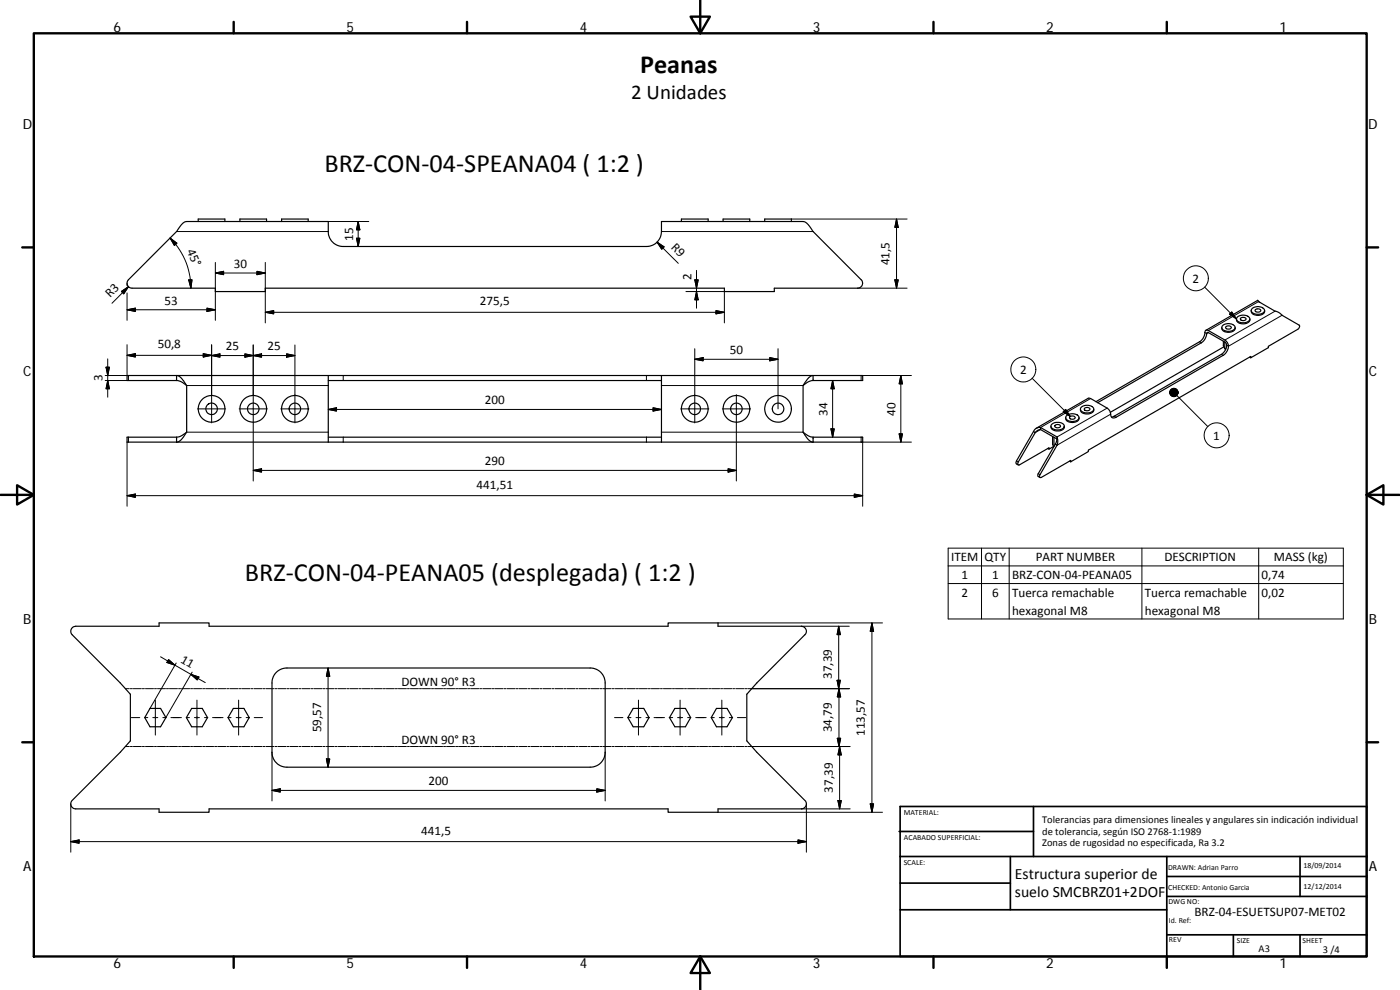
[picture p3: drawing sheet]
<svg xmlns="http://www.w3.org/2000/svg" width="420mm" height="297mm" viewBox="0 0 420 297" stroke-linecap="round" stroke-linejoin="round" font-family="sans-serif">
<g fill="none" stroke="#000" stroke-width=".36">
<path d="M54.5 67.4l.9-.8 .6-.1h42.5v1.5a4.9 4.9 0 0 0 4 5.9l91.5 .1a4.8 4.8 0 0 0 4.5-6v-1.5h42.5a5.2 5.2 0 0 1 3 3l14.4 14.4a1.48 1.48 0 0 1 .4 1.6 1.48 1.48 0 0 1-1.4 1h-25v1h-15v-1h-137.8v1h-15v-1h-25a1.49 1.49 0 0 1-1.4-.9 1.49 1.49 0 0 1 .4-1.7l14.4-14.4zM59.5 66.5v-.8h8v.8M72 66.5v-.8h8v.8M84.5 66.5v-.8h8v.8M204.5 66.5v-.8h8v.8M217 66.5v-.8h8v.8M229.5 66.5v-.8h8v.8M361.9 99.1l15.6-9 .2 .4 5 2.9 .9 .3 1.2 .9 5.1 2.9a.82 .82 0 0 1-.4 1.3l-8.8 5.1v.4l-5.3 3.1v-.4l-48.8 28.1v.4l-5.3 3.1M366.7 98.3a1.87 1.87 0 0 0 2.7 1.3 1.31 1.31 0 0 0 1.3-1.3M367 97.6a2.56 2.56 0 0 1 3.7 .6 2.13 2.13 0 0 1-3.2 1 .92 .92 0 0 1-.8-.6 .92 .92 0 0 1 .3-1zM367.9 98a.97 .97 0 0 1 1.6 .4 .96 .96 0 0 1-1.7-.3zM371.1 95.7a1.89 1.89 0 0 0 2.7 1.4 1.32 1.32 0 0 0 1.3-1.4"/>
<path d="M371.4 95a2.56 2.56 0 0 1 3.7 .6 2.31 2.31 0 0 1-3.7 .8l-.3-.6zM372.3 95.4h.2a.9 .9 0 0 1 1.4 .4 .94 .94 0 0 1-.9 .4 .94 .94 0 0 1-.7-.6zM375.5 93.2a1.87 1.87 0 0 0 2.7 1.3 1.29 1.29 0 0 0 1.3-1.3M375.9 92.5a2.56 2.56 0 0 1 3.6 .6 2.31 2.31 0 0 1-3.6 .7l-.4-.5zM376.8 92.9a1 1 0 0 1 1.6 .4 .94 .94 0 0 1-1 .4 .94 .94 0 0 1-.7-.7zM377.6 90.4l.5 .3M53 114.2v-1.5a5.3 5.3 0 0 1 3 3M53 114.2a5 5 0 0 1 3 1.5M56 115.7v14M98.5 112.7v20M98.5 112.7h-60.4v1.5h14.9M198.5 112.7h-100"/>
<path d="M198.5 114.2h-100M198.5 112.7v20M198.5 112.7h60.4v1.5h-14.9M241 115.7v14M244 114.2v-1.5a5.2 5.2 0 0 0-3 3M244 114.2a4.9 4.9 0 0 0-3 1.5M367.1 102.4v1.3l.5 .9M367.3 104.1l-34.1 19.6M367.6 104.6l.3 .1M367.6 102.6v2M375 107.2l.4 .2M53 131.2h-14.9v1.5h60.4"/>
<path d="M56 129.7a5 5 0 0 1-3 3v-1.5M56 129.7a5.4 5.4 0 0 1-3 1.5M198.5 131.2h-100M198.5 132.7h-100M241 129.7a4.9 4.9 0 0 0 3 3v-1.5M241 129.7a5.2 5.2 0 0 0 3 1.5M244 131.2h14.9v1.5h-60.4M310.2 129.5l-5.2 8.8-.1 .7 .7 .5M310.2 129.5l.5 .3M310.7 129.8l-5.1 8.8a.47 .47 0 0 0-.2 .6 .47 .47 0 0 0 .6 .3l8.8-5.1v.4l1.4-.8M312.3 128.3l4.9 2.8M312.3 128.9l4.9 2.8"/>
<path d="M312.3 128.3a1.92 1.92 0 0 0-2.1 1.2M312.3 128.3v.6l-.7 .1-.9 .8M314.4 134.6l.4 .2M315.4 127.9a1.9 1.9 0 0 0 2.7 1.4 1.28 1.28 0 0 0 1.3-1.4M315.6 127.4a2.58 2.58 0 0 1 3.8 .4 2.11 2.11 0 0 1-3.1 1 .9 .9 0 0 1-.7-1.4zM315.9 131v2.3l.3 .8M316.3 131.2v2.8M316.7 127.6a.82 .82 0 0 1 .9-.3 .82 .82 0 0 1 .6 .8 .98 .98 0 0 1-1.6-.4zM316.7 133.3l.5 .3M316.7 133.3l-5.2 9v.6l.6 .4M317.2 131.1l.2 1.1-.2 1.4M317.2 131.1v1.1l-.5 1.1"/>
<path d="M317.2 133.6l-5.1 8.8a.46 .46 0 0 0-.2 .6 .46 .46 0 0 0 .6 .3l8.8-5.1v.4M319.8 125.3a1.85 1.85 0 0 0 2.7 1.4 1.28 1.28 0 0 0 1.3-1.4M320.2 124.6a2.53 2.53 0 0 1 3.6 .6 2.11 2.11 0 0 1-3.1 1.1 .91 .91 0 0 1-.8-.7 .91 .91 0 0 1 .3-1zM321 138.3l.3 .3M321 125.2a.95 .95 0 0 1 1.7 .2 .93 .93 0 0 1-1 .4 .93 .93 0 0 1-.7-.6zM324.3 122.7a1.85 1.85 0 0 0 2.6 1.4 1.28 1.28 0 0 0 1.3-1.4M324.6 122.1a2.56 2.56 0 0 1 3.6 .6 2.14 2.14 0 0 1-3.1 1 .91 .91 0 0 1-.8-.6 .91 .91 0 0 1 .3-1zM325.5 122.5a.82 .82 0 0 1 .9-.3 .82 .82 0 0 1 .6 .8 .94 .94 0 0 1-1.6-.4zM328.9 120.5l31.1-18a4.4 4.4 0 0 0 1.8-3.3l.6-.1 5.2 2.9a2.71 2.71 0 0 1-.5 4.6l-32.2 18.6a1.04 1.04 0 0 1-1.2 0 1.04 1.04 0 0 1-.4-1.2l-.3-.8-.7-.8-5-2.8-.6-.2-15.7 9.1M329.4 120.8l31.1-18a4.4 4.4 0 0 0 1.8-3.1l5.3 2.9a1.85 1.85 0 0 1-.1 2.8l-.9 .9-32.4 18.7-.6 .1M21.7 188.4l1-.5h25v-1h15v1h137.8v-1h15v1h25a1.5 1.5 0 0 1 1.4 .9 1.5 1.5 0 0 1-.4 1.7l-14.4 14.4-3 3.4v14l3 3.4 14.4 14.5a1.48 1.48 0 0 1 .4 1.6 1.48 1.48 0 0 1-1.4 .9h-25v1h-15v-1h-137.8v1h-15v-1h-25a1.49 1.49 0 0 1-1.3-.9 1.49 1.49 0 0 1 .3-1.6l14.4-14.5 3-3.4v-14l-3-3.4-14.4-14.4a1.51 1.51 0 0 1 0-2.1zM45 212.6h3.2l1.6 2.7-1.6 2.8h-3.2l-1.6-2.8z"/>
<path d="M57.5 212.6h3.2l1.6 2.7-1.6 2.8h-3.2l-1.6-2.8zM70 212.6h3.2l1.6 2.7-1.6 2.8h-3.2l-1.6-2.8zM82.9 201.7l1.3-.8 1.9-.5h91a4.4 4.4 0 0 1 4.5 4.5v20.8a4.5 4.5 0 0 1-4.5 4.5h-91a4.5 4.5 0 0 1-4.5-4.5v-21.3l.5-1.4zM190 212.6h3.2l1.6 2.7-1.6 2.8h-3.2l-1.6-2.8zM202.5 212.6h3.2l1.6 2.7-1.6 2.8h-3.2l-1.6-2.8zM215 212.6h3.2l1.6 2.7-1.6 2.8h-3.2l-1.5-2.8z"/>
<circle cx="63.5" cy="122.7" r="4"/>
<circle cx="63.5" cy="122.7" r="1.73"/>
<circle cx="76" cy="122.7" r="4"/>
<circle cx="76" cy="122.7" r="1.72"/>
<circle cx="88.5" cy="122.7" r="4"/>
<circle cx="88.5" cy="122.7" r="1.73"/>
<circle cx="208.5" cy="122.7" r="1.73"/>
<circle cx="208.5" cy="122.7" r="4"/>
<circle cx="221" cy="122.7" r="1.73"/>
<circle cx="221" cy="122.7" r="4"/>
<circle cx="233.5" cy="122.7" r="1.73"/>
<circle cx="233.5" cy="122.7" r="4"/>
</g>
<g fill="none" stroke="#000" stroke-width=".3">
<path d="M51 71.4a21.2 21.2 0 0 1 6.3 15.1M51 71.4l2.1 1.6-.8 .6zM53 69.5h45.5M64.6 78.7v17.4M79.6 78.7v18.2M98.5 66.5h12.2M107 71.5h1l-.5 2.5zM107.5 66.5v7.5M107.5 66.5l.5 2.5h-1zM197.2 72.6l2.1 1.5-.7 .7zM197.2 72.6l6.4 6.4M198.5 69.5h45.5"/>
<path d="M237.5 65.7h34.7M269.1 65.7v20.8M269.1 65.7l.5 2.5h-1zM36.4 87.4l2.2-1.4-1.5 2.2zM38.1 85v.7M38.1 87.9v8.2M38.1 92.9l2.5-.4v1zM38.1 92.9h26.5M38.6 86l-5 5M56.6 84l1-.1-.3 2.6zM62.1 92.5l2.5 .4-2.5 .6zM64.6 81.9l2.5-.5v1z"/>
<path d="M64.6 81.9h15M77.1 81.4l2.5 .5-2.5 .5zM79.6 93.7l2.5-.5v1zM79.6 93.7h137.8M205.9 87.5h11.5v9.4M208.5 84h1l-.5 2.5zM209 81.1v11.4M209 87.5l.5 2.5h-1zM214.9 93.2l2.5 .5-2.5 .5zM257.4 86.5h14.8M268.6 84h1l-.5 2.5zM361.5 86.1l9.6 9.6"/>
<path d="M361.6 99.8l.5 .3 .6-.3M369.7 93.6l1.4 2.1-2.1-1.4zM377.7 90.5l-15 8.7M382.7 93.4l-15.1 8.6M384.8 94.6l-16.1 9.3-.6-.3M31.6 112.7h7v1.5h-7M31.8 110.2h1l-.5 2.5zM32.3 107.7v11.5M32.3 114.2l.5 2.4h-1zM38.1 103.4v9.3M38.1 106.6l2.5-.5v1zM38.1 106.6h25.4"/>
<path d="M56 115.7h42.5M61 106.1l2.5 .5-2.5 .5zM63.5 103.4v23.5M63.5 106.7l2.5-.5v1zM63.5 106.7h25M73.5 106.2l2.5 .5-2.5 .5zM76 106.7l2.5-.5v1zM76 103.5v40.8M86 106.2l2.5 .5-2.5 .5zM88.5 103.5v23.4M103 112.7v1.5M194 112.7v1.5"/>
<path d="M198.5 115.7h42.5M208.5 104.6v22.3M208.5 107.8l2.5-.5v1zM208.5 107.8h25M221 118.4v25.9M231 107.3l2.5 .5-2.5 .5zM233.5 104.6v18.1M249.9 114.2v17M249.9 114.2l.5 2.4h-1zM270.4 112.7v20M270.4 112.7l.4 2.5h-1zM273.5 112.7h-15.1v1.5"/>
<path d="M309.7 113.5l11.5 11.5M327.3 119.6l-15 8.7M353.2 118.6l9.3 9.4M360 102.5l.5 .3M366.6 106.3l.5 .3M38.1 132.7v19.2M38.6 131.2v1.5M56 129.7h42.5M59.3 122.7h8.4M71.8 122.7h8.4M84.3 122.7h8.4M98.5 122.9l2.5-.6v1z"/>
<path d="M98.5 122.9h100M103 131.2v1.5M194 131.2v1.5M196 122.3l2.5 .6-2.5 .4zM198.5 129.7h42.5M204.3 122.7h8.4M216.8 122.7h8.4M249.4 128.7h1l-.5 2.5zM258.4 131.2v1.5h15.1M258.9 132.7v19.2M269.8 130.2h1l-.4 2.5zM305 138.3l.6 .3"/>
<path d="M312.3 128.9l-1.6 .9M319.1 123.5l.7-.7 1.4 2.2zM332.3 122.4l-15.1 8.7M333.3 124.3l-16.1 9.3M334.4 124.9l.5 .3M38.1 148.7l2.5-.5v1zM38.1 148.7h220.8M76 141.1l2.5-.4v.9zM76 141.1h145M218.5 140.7l2.5 .4-2.5 .5zM256.4 148.2l2.5 .5-2.5 .5zM311.6 142.1l.5 .3"/>
<path d="M284.6 164.5h118.6v21.2h-118.6zM284.6 169.8h118.6M284.6 175.1h118.6M294.6 164.5v21.2M302.9 164.5v21.2M342.7 164.5v21.2M377.8 164.5v21.2M48.2 197.1l13.4 7.7M50.6 197.9l1.9 1.7-2.4-.8zM52.9 198.9l-7.9 13.7M215.5 186.9h49.3M240.5 187.9h14.4"/>
<path d="M251.7 187.9v18.7M251.7 187.9l.5 2.5h-1zM261.7 186.9v56.8M261.7 186.9l.5 2.5h-1zM37.6 206.6h1.2M39.1 206.6h.6M39.4 215.3h2.5M40 206.6h2.4M42.7 206.6h.6M43.4 215.3h1M43.7 206.6h2.4M45.9 215.3h1.5"/>
<path d="M46.4 206.6h.6M46.6 210.1v10.5M47.3 206.6h2.4M48.9 215.3h1M50 206.6h.6M50.9 206.6h2.4M51.3 215.3h3.2M53.6 206.6h.6M54.5 206.6h2.4M55.9 215.3h1M57.2 206.6h.6M57.3 202.3l2.4 .8-.5 .9z"/>
<path d="M57.7 201.7l-7.9 13.5M58.1 206.6h2.4M58.3 215.3h1.5M59.1 210.1v10.5M60.8 206.6h.6M61.4 215.3h1M61.7 206.6h2.4M63.8 215.3h3.1M64.4 206.6h.6M65.3 206.6h2.4M68.1 206.6h.5M68.4 215.3h1"/>
<path d="M68.9 206.6h2.5M70.9 215.3h1.5M71.6 210.1v10.5M71.7 206.6h.6M72.5 206.6h2.5M73.9 215.3h1M75.3 206.6h.6M76.2 206.6h2.4M76.3 215.3h2.5M78.9 206.6h.6M79.8 206.6h2.4M82.5 206.6h.6"/>
<path d="M83.4 206.6h2.4M86.1 206.6h.6M87 206.6h2.4M89.8 206.6h.5M90.6 206.6h2.5M93.4 206.6h.6M94.2 206.6h2.5M97 206.6h.6M97.9 206.6h2.4M98.5 200.4v29.8M98.5 200.4l.5 2.5h-1.1zM100.6 206.6h.6"/>
<path d="M101.5 206.6h2.4M104.2 206.6h.6M105.1 206.6h2.4M107.8 206.6h.6M108.7 206.6h2.4M111.4 206.6h.6M112.3 206.6h2.4M115.1 206.6h.6M115.9 206.6h2.5M118.6 206.6h.7M119.6 206.6h2.4M122.3 206.6h.6"/>
<path d="M123.2 206.6h2.4M125.9 206.6h.6M126.8 206.6h2.4M129.5 206.6h.6M130.4 206.6h2.4M133.1 206.6h.6M134 206.6h2.4M136.7 206.6h.7M137.6 206.6h2.4M140.3 206.6h.7M141.3 206.6h2.4M144 206.6h.6"/>
<path d="M144.9 206.6h2.4M147.6 206.6h.6M148.5 206.6h2.4M151.2 206.6h.6M152.1 206.6h2.4M154.8 206.6h.6M155.7 206.6h2.4M158.4 206.6h.6M159.3 206.6h2.4M162 206.6h.7M163 206.6h2.4M165.7 206.6h.6"/>
<path d="M166.6 206.6h2.4M169.3 206.6h.6M170.2 206.6h2.4M172.9 206.6h.6M173.8 206.6h2.4M176.5 206.6h.6M177.4 206.6h2.4M180.1 206.6h.6M181 206.6h2.4M183.7 206.6h.7M184.4 215.3h2.5M184.6 206.6h2.5"/>
<path d="M187.4 206.6h.5M188.2 206.6h2.5M188.4 215.3h1M190.9 215.3h1.5M191 206.6h.6M191.6 210.1v10.5M191.9 206.6h2.4M193.9 215.3h1M194.6 206.6h.6M195.5 206.6h2.4M196.3 215.3h3.1M198.2 206.6h.6"/>
<path d="M199.1 206.6h2.4M200.8 215.3h1.1M201.8 206.6h.6M202.7 206.6h2.4M203.4 215.3h1.5M204.1 210.1v10.5M205.4 206.6h.6M206.3 206.6h2.5M206.4 215.3h.9M208.8 215.3h3.1M209.1 206.6h.5M209.9 206.6h2.5"/>
<path d="M212.7 206.6h.6M213.5 215.3h.9M213.6 206.6h2.4M215.9 215.3h1.5M216.3 206.6h.6M216.6 210.1v10.5M217.2 206.6h2.4M218.9 215.3h1M219.9 206.6h.6M220.8 206.6h2.4M221.3 215.3h2.5M223.5 206.6h.6"/>
<path d="M224.4 206.6h30.6M251.2 204.1h1l-.5 2.5zM251.8 206.6v17.4M251.8 206.6l.5 2.5h-1zM37.6 224h1.2M39.1 224h.6M40 224h2.4M42.7 224h.6M43.7 224h2.4M46.4 224h.6M47.3 224h2.4M50 224h.6"/>
<path d="M50.9 224h2.4M53.6 224h.6M54.5 224h2.4M57.2 224h.6M58.1 224h2.4M60.8 224h.6M61.7 224h2.4M64.4 224h.6M65.3 224h2.4M68.1 224h.5M68.9 224h2.5M71.7 224h.6"/>
<path d="M72.5 224h2.5M75.3 224h.6M76.2 224h2.4M78.9 224h.6M79.8 224h2.4M81.6 225.7v14.6M81.6 237.2l2.5-.5v1zM81.6 237.2h100M82.5 224h.6M83.4 224h2.4M86.1 224h.6M87 224h2.4"/>
<path d="M89.8 224h.5M90.6 224h2.5M93.4 224h.6M94.2 224h2.5M97 224h.6M97.9 224h2.4M97.9 227.7h1.1l-.5 2.5zM100.6 224h.6M101.5 224h2.4M104.2 224h.6M105.1 224h2.4M107.8 224h.6"/>
<path d="M108.7 224h2.4M111.4 224h.6M112.3 224h2.4M115.1 224h.6M115.9 224h2.5M118.6 224h.7M119.6 224h2.4M122.3 224h.6M123.2 224h2.4M125.9 224h.6M126.8 224h2.4M129.5 224h.6"/>
<path d="M130.4 224h2.4M133.1 224h.6M134 224h2.4M136.7 224h.7M137.6 224h2.4M140.3 224h.7M141.3 224h2.4M144 224h.6M144.9 224h2.4M147.6 224h.6M148.5 224h2.4M151.2 224h.6"/>
<path d="M152.1 224h2.4M154.8 224h.6M155.7 224h2.4M158.4 224h.6M159.3 224h2.4M162 224h.7M163 224h2.4M165.7 224h.6M166.6 224h2.4M169.3 224h.6M170.2 224h2.4M172.9 224h.6"/>
<path d="M173.8 224h2.4M176.5 224h.6M177.4 224h2.4M179.1 236.7l2.5 .5-2.5 .5zM180.1 224h.6M181 224h2.4M181.6 225.7v14.6M183.7 224h.7M184.6 224h2.5M187.4 224h.5M188.2 224h2.5M191 224h.6"/>
<path d="M191.9 224h2.4M194.6 224h.6M195.5 224h2.4M198.2 224h.6M199.1 224h2.4M201.8 224h.6M202.7 224h2.4M205.4 224h.6M206.3 224h2.5M209.1 224h.5M209.9 224h2.5M212.7 224h.6"/>
<path d="M213.6 224h2.4M216.3 224h.6M217.2 224h2.4M219.9 224h.6M220.8 224h2.4M223.5 224h.6M224.4 224h30.8M251.3 221.5h1l-.5 2.5zM252 224v18.7M252 224l.5 2.5h-1zM21.2 241.2v14.5M21.2 252.5l2.5-.5v1z"/>
<path d="M21.2 252.5h220.8M215.5 243.7h49.3M239.5 252l2.5 .5-2.5 .5zM240.5 242.7h14.7M242 241.2v14.5M251.5 240.2h1l-.5 2.5zM261.2 241.2h1l-.5 2.5z"/>
<circle cx="358.9" cy="83.5" r="3.7"/>
<circle cx="307.1" cy="110.9" r="3.7"/>
<circle cx="365.1" cy="130.6" r="3.7"/>
</g>
<g fill="none" stroke="#000" stroke-width=".71">
<path d="M10.1 10h400.1v277h-400.1zM70.1 6.6v3.4M140.2 6.6v3.4M207.3 5h5.8l-2.9 5zM210.2 0v10M280.2 6.6v3.4M350.2 6.6v3.4M6.7 74.2h3.4M410.2 74.2h3.4M.2 148.5h9.9M5.1 145.6l5 2.9-5 2.9zM410.2 148.5l5-2.9v5.8z"/>
<path d="M410.2 148.5h9.9M6.7 222.7h3.4M410.2 222.7h3.4M70.1 287v3.4M140.2 287v3.4M210.2 287l2.9 5h-5.8zM210.2 287v10M280.2 287v3.4M350.2 287v3.4"/>
</g>
<g fill="none" stroke="#000" stroke-width=".51">
<path d="M269.8 249.5h40.4M270.1 257h140.1M270.1 242h140.1v45h-140.1zM303.2 257v16M310.2 242v15M350.2 257v30M390.2 257v12M270.1 273h80.1M270.1 265h33.1M350.2 269h60M350.2 263h60M350.2 280.5h60"/>
<path d="M370.2 280.5v6.5M390.2 280.5v6.5"/>
</g>
<g fill="#000" stroke="#000" stroke-width=".3">
<path d="M51 71.4l2.1 1.6-.8 .6zM107 71.5h1l-.5 2.5zM107.5 66.5l.5 2.5h-1zM197.2 72.6l2.1 1.5-.7 .7zM269.1 65.7l.5 2.5h-1zM36.4 87.4l2.2-1.4-1.5 2.2zM38.1 92.9l2.5-.4v1zM56.6 84l1-.1-.3 2.6zM62.1 92.5l2.5 .4-2.5 .6zM64.6 81.9l2.5-.5v1zM77.1 81.4l2.5 .5-2.5 .5zM79.6 93.7l2.5-.5v1z"/>
<path d="M208.5 84h1l-.5 2.5zM209 87.5l.5 2.5h-1zM214.9 93.2l2.5 .5-2.5 .5zM268.6 84h1l-.5 2.5zM369.7 93.6l1.4 2.1-2.1-1.4zM31.8 110.2h1l-.5 2.5zM32.3 114.2l.5 2.4h-1zM38.1 106.6l2.5-.5v1zM61 106.1l2.5 .5-2.5 .5zM63.5 106.7l2.5-.5v1zM73.5 106.2l2.5 .5-2.5 .5zM76 106.7l2.5-.5v1z"/>
<path d="M86 106.2l2.5 .5-2.5 .5zM208.5 107.8l2.5-.5v1zM231 107.3l2.5 .5-2.5 .5zM249.9 114.2l.5 2.4h-1zM270.4 112.7l.4 2.5h-1zM353.4 117.2l.1 .6zM353.3 117l.2 .8zM353.1 116.8l.4 1zM352.9 116.6l.6 1.2zM352.6 116.6h.3l.6 1.2zM352.4 116.5l1.1 1.3zM352.1 116.5h.3l1.1 1.3z"/>
<path d="M351.8 116.6l.3-.1 1.4 1.3zM351.6 116.7l.2-.1 1.7 1.2zM351.4 116.9l.2-.2 1.9 1.1zM351.4 116.9l2.1 .9-2.3-.7zM351.2 117.1l2.3 .7-2.4-.4zM351.1 117.4l2.4 .4-2.5-.2zM351 117.6l2.5 .2-2.5 .1zM351 117.9l2.5-.1-2.4 .4zM351.1 118.2l2.4-.4-2.3 .6zM351.2 118.4l2.3-.6-2.1 .8zM351.4 118.6l2.1-.8-1.9 1zM351.6 118.8l1.9-1-1.7 1.1z"/>
<path d="M351.8 118.9l1.7-1.1-1.4 1.2zM352.1 119l1.4-1.2-1.1 1.2zM353.5 117.8l-.9 1.2h-.2zM353.5 117.8l-.9 1.2zM353.5 117.8l-.6 1.1zM353.5 117.8l-.4 .9zM353.5 117.8l-.2 .7zM353.5 117.8l-.1 .5zM353.5 117.8v.2zM98.5 122.9l2.5-.6v1zM196 122.3l2.5 .6-2.5 .4zM249.4 128.7h1l-.5 2.5z"/>
<path d="M269.8 130.2h1l-.4 2.5zM319.1 123.5l.7-.7 1.4 2.2zM38.1 148.7l2.5-.5v1zM76 141.1l2.5-.4v.9zM218.5 140.7l2.5 .4-2.5 .5zM256.4 148.2l2.5 .5-2.5 .5zM50.6 197.9l1.9 1.7-2.4-.8zM251.7 187.9l.5 2.5h-1zM261.7 186.9l.5 2.5h-1zM57.3 202.3l2.4 .8-.5 .9zM98.5 200.4l.5 2.5h-1.1zM251.2 204.1h1l-.5 2.5z"/>
<path d="M251.8 206.6l.5 2.5h-1zM81.6 237.2l2.5-.5v1zM97.9 227.7h1.1l-.5 2.5zM179.1 236.7l2.5 .5-2.5 .5zM251.3 221.5h1l-.5 2.5zM252 224l.5 2.5h-1zM21.2 252.5l2.5-.5v1zM239.5 252l2.5 .5-2.5 .5zM251.5 240.2h1l-.5 2.5zM261.2 241.2h1l-.5 2.5z"/>
</g>
<g font-size="7.9">
<text x="192.1" y="22">Peanas</text>
<text x="97.4" y="51.6">BRZ‐CON‐04‐SPEANA04 ( 1:2 )</text>
<text x="73.5" y="174.2">BRZ‐CON‐04‐PEANA05 (desplegada) ( 1:2 )</text>
</g>
<text font-size="6.3" x="189.4" y="29.6">2 Unidades</text>
<g font-size="4.7">
<text x="304.6" y="263.9">Estructura superior de</text>
<text x="304.6" y="269.3">suelo SMCBRZ01+2DOF</text>
</g>
<g font-size="4.2">
<text x="34" y="9.6">6</text>
<text x="104" y="9.6">5</text>
<text x="174" y="9.6">4</text>
<text x="244" y="9.6">3</text>
<text x="314" y="9.6">2</text>
<text x="384" y="9.6">1</text>
<text x="6.8" y="38.7">D</text>
<text x="410.6" y="38.7">D</text>
<text x="7" y="112.9">C</text>
<text x="410.8" y="112.9">C</text>
<text x="7" y="187.1">B</text>
<text x="410.8" y="187.1">B</text>
<text x="7" y="261.3">A</text>
<text x="410.8" y="261.3">A</text>
<text x="34" y="290.4">6</text>
<text x="104" y="290.4">5</text>
<text x="174" y="290.4">4</text>
<text x="244" y="290.4">3</text>
<text x="314" y="290.4">2</text>
<text x="384" y="290.4">1</text>
</g>
<g font-size="3.9">
<text x="56.1" y="75.3" transform="rotate(68 56.1 75.3)">45°</text>
<text x="105.9" y="72.2" transform="rotate(-90 105.9 72.2)">15</text>
<text x="201.2" y="74.5" transform="rotate(45 201.2 74.5)">R9</text>
<text x="70.1" y="80.4">30</text>
<text x="207.5" y="83.9" transform="rotate(-90 207.5 83.9)">2</text>
<text x="267" y="79.6" transform="rotate(-90 267 79.6)">41,5</text>
<text x="33.1" y="89.3" transform="rotate(-45 33.1 89.3)">R3</text>
<text x="357.9" y="84.8">2</text>
<text x="49.4" y="91.4">53</text>
<text x="144" y="91.6">275,5</text>
<text x="47.4" y="104.6">50,8</text>
<text x="67.8" y="105.1">25</text>
<text x="80.3" y="105.1">25</text>
<text x="219" y="106.2">50</text>
<text x="306.1" y="112.1">2</text>
<text x="30.8" y="114.4" transform="rotate(-90 30.8 114.4)">3</text>
<text x="145.5" y="121.3">200</text>
<text x="248.3" y="124.7" transform="rotate(-90 248.3 124.7)">34</text>
<text x="268.8" y="124.7" transform="rotate(-90 268.8 124.7)">40</text>
<text x="364.1" y="131.9">1</text>
<text x="145.5" y="139.6">290</text>
<text x="143" y="146.7">441,51</text>
<text x="285.4" y="168.4">ITEM</text>
<text x="288.6" y="173.7">1</text>
<text x="295.5" y="168.4">QTY</text>
<text x="297.7" y="173.7">1</text>
<text x="303.8" y="173.7">BRZ‐CON‐04‐PEANA05</text>
<text x="310.8" y="168.4">PART NUMBER</text>
<text x="349.5" y="168.4">DESCRIPTION</text>
<text x="378.6" y="173.7">0,74</text>
<text x="382.3" y="168.5">MASS (kg)</text>
<text x="288.6" y="179">2</text>
<text x="297.7" y="179">6</text>
<text x="303.8" y="179.1">Tuerca remachable</text>
<text x="343.6" y="179.1">Tuerca remachable</text>
<text x="378.6" y="179">0,02</text>
<text x="303.8" y="184.4">hexagonal M8</text>
<text x="343.6" y="184.4">hexagonal M8</text>
<text x="54" y="198.6" transform="rotate(30 54 198.6)">11</text>
<text x="249.6" y="203.7" transform="rotate(-90 249.6 203.7)">37,39</text>
<text x="120.4" y="205.8">DOWN 90° R3</text>
<text x="96.4" y="219.8" transform="rotate(-90 96.4 219.8)">59,57</text>
<text x="249.7" y="219.8" transform="rotate(-90 249.7 219.8)">34,79</text>
<text x="259.6" y="220.8" transform="rotate(-90 259.6 220.8)">113,57</text>
<text x="120.4" y="223.2">DOWN 90° R3</text>
<text x="128.6" y="235.6">200</text>
<text x="249.9" y="237.8" transform="rotate(-90 249.9 237.8)">37,39</text>
<text x="126.4" y="250.4">441,5</text>
<text x="358.5" y="274.9">BRZ‐04‐ESUETSUP07‐MET02</text>
</g>
<g font-size="3.1">
<text x="312.8" y="246.8">Tolerancias para dimensiones lineales y angulares sin indicación individual</text>
<text x="312.8" y="250.4">de tolerancia, según ISO 2768‐1:1989</text>
<text x="312.8" y="254">Zonas de rugosidad no especificada, Ra 3.2</text>
<text x="377.7" y="285.6">A3</text>
<text x="397" y="285.9">3 /4</text>
</g>
<g font-size="2.4">
<text x="271.2" y="244.4">MATERIAL:</text>
<text x="271.3" y="251.9">ACABADO SUPERFICIAL:</text>
<text x="271.2" y="259.7">SCALE:</text>
<text x="350.6" y="260.9">DRAWN: Adrian Parro</text>
<text x="391.2" y="260.6">18/09/2014</text>
<text x="350.6" y="267">CHECKED: Antonio Garcia</text>
<text x="391.2" y="266.6">12/12/2014</text>
<text x="350.7" y="271.4">DWG NO:</text>
<text x="350.8" y="276.8">Id. Ref:</text>
<text x="350.8" y="282.8">REV</text>
<text x="371.2" y="282.9">SIZE</text>
<text x="390.9" y="282.9">SHEET</text>
</g>
</svg>
